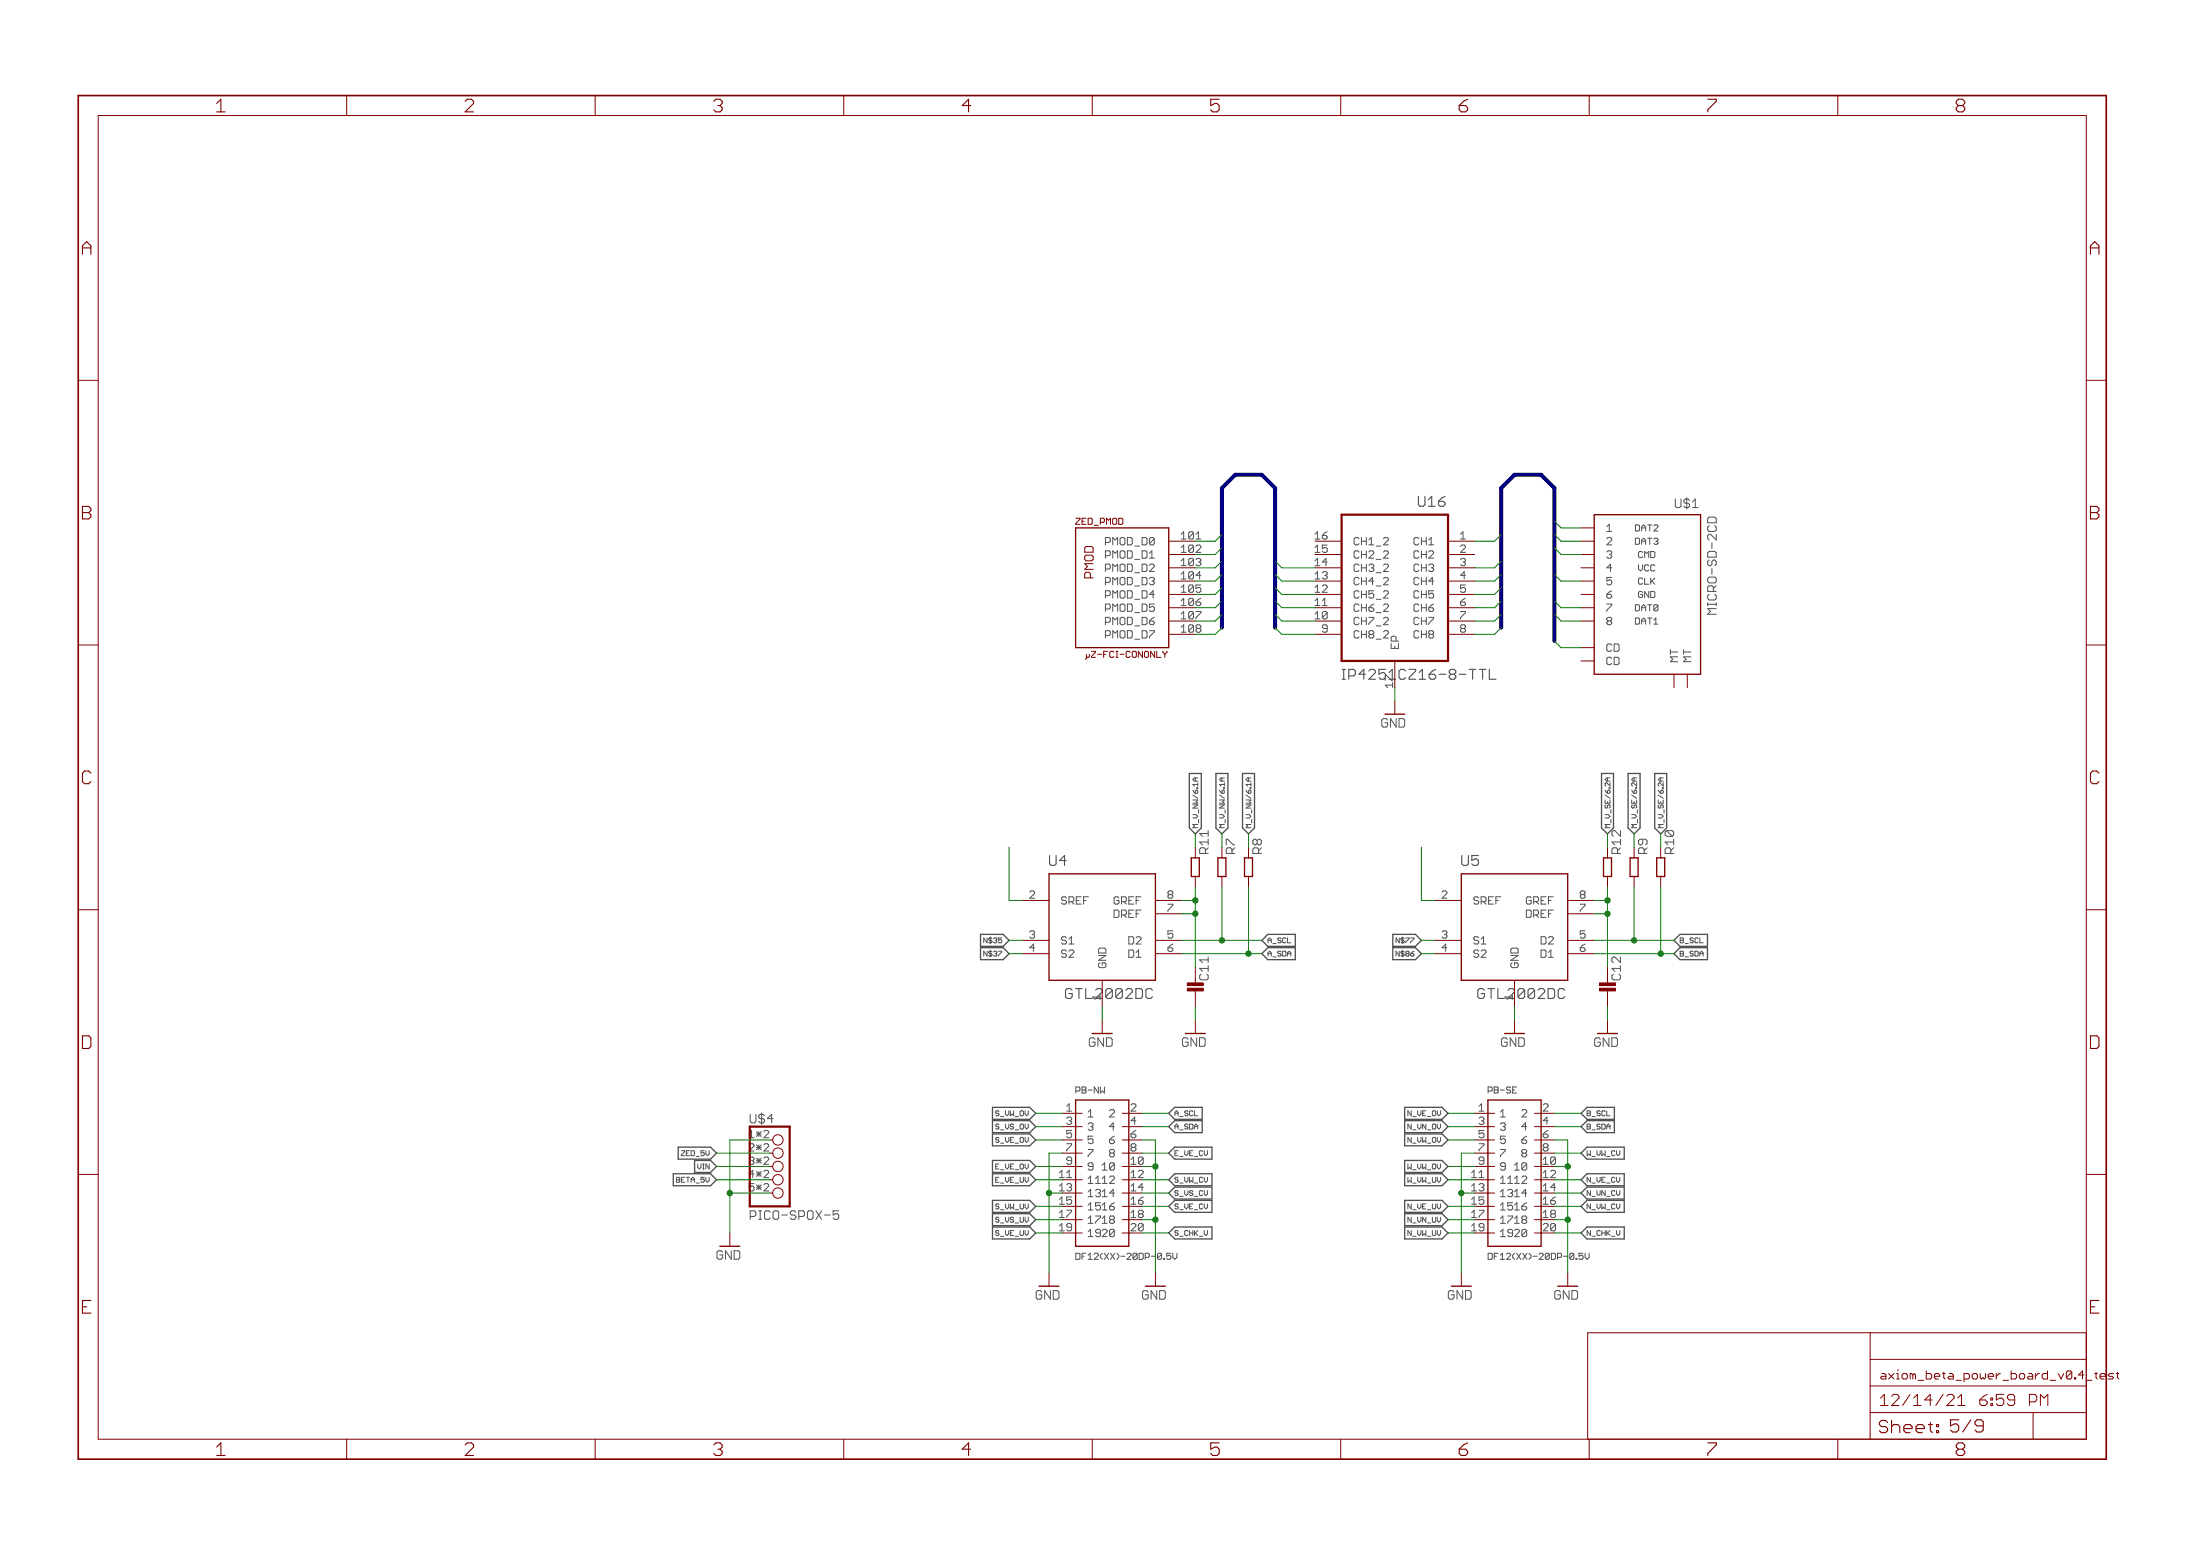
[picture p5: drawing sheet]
<svg xmlns="http://www.w3.org/2000/svg" width="420mm" height="297mm" viewBox="0 0 420 297" stroke-linecap="round" stroke-linejoin="round" font-family="sans-serif">
<g fill="none" stroke="#505050" stroke-width=".19">
<path d="M211.1 118.8h.7M211.1 116.2h.7M211.1 113.7h.7M211.1 111.2h.7M211.1 108.6h.7M211.1 106.1h.7M211.1 103.5h.7M211.8 102.6h-.7v1.4M211.8 105.2h-.7v1.4M211.8 107.7h-.7v1.4M211.8 110.2h-.7v1.4M211.8 112.8h-.7v1.4"/>
<path d="M211.8 115.3h-.7v1.4M211.8 117.9h-.7v1.4M326.7 116.7l-.6 .6h1.7M211.1 121.3h.7M211.8 120.4h-.7v1.4M190.2 217.9l.1 .2M190.2 215.4l.1 .1M190.2 212.8l.1 .2M190.3 212l-.1 .2 .1 .3M190.3 214.6l-.1 .2 .1 .3M190.3 217.1l-.1 .2 .1 .3M205.5 208.3h.6l.1-.2v-.4l-.1-.2h-.6v1.2"/>
<path d="M206.7 207.5h.5l.2 .2-.2 .4 .2 .4-.2 .2h-.5zM206.7 208.1h.5M207.8 208.1h.8M209.8 207.5v1.2l-.8-1.2v1.2M210.1 207.5v1.2l.4-.4 .4 .4v-1.2M268.9 213v-1l.6 1M268.9 215.5v-.9l.6 .9M268.9 218.1v-1l.6 1M284.2 208.3h.6l.2-.2v-.4l-.2-.2h-.6v1.2M285.4 207.5h.6l.2 .2-.2 .4 .2 .4-.2 .2h-.6zM285.4 208.1h.6M286.5 208.1h.8"/>
<path d="M288.5 207.7l-.2-.2h-.4l-.2 .2 .2 .4h.4l.2 .4-.2 .2h-.4l-.2-.2M288.9 208.1h.4M289.7 207.5h-.8v1.2h.8M129.2 225.2h.5M129.7 224.7h-.5v1h.5M190.2 230.6l.1 .2M190.2 233.2l.1 .1M190.2 235.7l.1 .2M190.2 225.2h.3M190.2 222.7h.3M190.3 229.8l-.1 .2 .1 .3M190.3 232.4l-.1 .1 .1 .3"/>
<path d="M190.3 234.9l-.1 .2 .1 .3M190.8 222.2h-.6v1h.6M190.8 224.7h-.6v1h.6M205.5 239.2h.6l.1 .2v.8l-.1 .2h-.6zM206.7 239.8h.3M207.4 239.2h-.7v1.2M207.8 239.6l.4-.4v1.2M209 239.4l.2-.2h.4l.2 .2v.2l-.8 .8h.8M210.5 239.2l-.4 .4v.4l.4 .4M210.9 239.2l.8 1.2M211.7 239.2l-.8 1.2M212.1 239.2l.8 1.2"/>
<path d="M212.9 239.2l-.8 1.2M213.3 239.2l.4 .4v.4l-.4 .4M214.1 239.8h.7M215.2 239.4l.2-.2h.4l.2 .2v.2l-.8 .8h.8M217.2 239.4v.8l-.2 .2h-.4l-.2-.2M217.2 239.4l-.2-.2h-.4l-.2 .2v.8M217.2 239.4l-.8 .8M217.6 239.2h.5l.2 .2v.8l-.2 .2h-.5zM219.9 239.8h.8M221.8 239.4v.8l-.1 .2h-.4l-.2-.2M221.8 239.4l-.1-.2h-.4l-.2 .2v.8M221.8 239.4l-.7 .8"/>
<path d="M223.6 239.2h-.8v.6l.4-.2 .4 .2v.4l-.2 .2h-.4l-.2-.2M224 239.2v.8l.4 .4 .4-.4v-.8M268.9 230.8v-1l.6 1M268.9 233.3v-.9l.6 .9M268.9 235.9v-1l.6 1M284.2 239.2h.6l.2 .2v.8l-.2 .2h-.6zM285.4 239.8h.4M286.2 239.2h-.8v1.2M286.5 239.6l.4-.4v1.2M287.7 239.4l.2-.2h.4l.2 .2v.2l-.8 .8h.8M289.3 239.2l-.4 .4v.4l.4 .4M289.7 239.2l.7 1.2"/>
<path d="M290.4 239.2l-.7 1.2M290.8 239.2l.8 1.2M291.6 239.2l-.8 1.2M292 239.2l.4 .4v.4l-.4 .4M292.8 239.8h.8M293.9 239.4l.3-.2h.3l.2 .2v.2l-.8 .8h.8M295.9 239.4v.8l-.2 .2h-.4l-.2-.2M295.9 239.4l-.2-.2h-.4l-.2 .2v.8M295.9 239.4l-.8 .8M296.3 239.2h.6l.2 .2v.8l-.2 .2h-.6zM298.6 239.8h.8M300.6 239.4v.8l-.2 .2h-.4l-.2-.2"/>
<path d="M300.6 239.4l-.2-.2h-.4l-.2 .2v.8M300.6 239.4l-.8 .8M302.3 239.2h-.8v.6l.4-.2 .4 .2v.4l-.2 .2h-.3l-.3-.2M302.7 239.2v.8l.4 .4 .4-.4v-.8M207.8 240.4h.8M218.7 240h.6l.2-.2v-.4l-.2-.2h-.6v1.2M222.2 240.2h.2v.2h-.2zM286.5 240.4h.8M297.5 240h.5l.2-.2v-.4l-.2-.2h-.5v1.2M301 240.2h.2v.2h-.2z"/>
</g>
<path d="M284.4 129.7h1.3M203.8 188.7l-.3 .3v1.3l.3 .3M282.6 188.7l-.4 .3v1.3l.4 .3" fill="none" stroke="#505050" stroke-width=".21"/>
<g fill="none" stroke="#505050" stroke-width=".25">
<path d="M229.4 158.1v-10.4h-2.3v10.4l1.2 1.1M232.2 147.7h2.3v10.4l-1.1 1.1-1.2-1.1zM237.3 147.7h2.3v10.4l-1.2 1.1-1.1-1.1zM308.1 158.1v-10.4h-2.2v10.4l1.1 1.1M310.9 147.7h2.3v10.4l-1.1 1.1-1.2-1.1zM318.3 158.1v-10.4h-2.3v10.4l1.2 1.1M187.3 178.4h4.3l1.1 1.1-1.1 1.2h-4.3zM241 179.5l1.1-1.1h5.3v2.3h-5.3zM266 178.4h4.3l1.2 1.1-1.2 1.2h-4.3zM320.8 178.4h5.3v2.3h-5.3l-1.1-1.2zM187.3 180.9h4.3l1.1 1.2-1.1 1.1h-4.3zM241 182.1l1.1-1.2h5.3v2.3h-5.3z"/>
<path d="M266 180.9h4.3l1.2 1.2-1.2 1.1h-4.3zM320.8 180.9h5.3v2.3h-5.3l-1.1-1.1zM129.5 219h6.2l1.1 1.1-1.1 1.2h-6.2zM189.5 211.4h7.2l1.1 1.1-1.1 1.2h-7.2zM189.5 213.9h7.2l1.1 1.2-1.1 1.1h-7.2zM189.5 216.5h7.2l1.1 1.1-1.1 1.1h-7.2zM223.2 212.5l1.1-1.1h5.3v2.3h-5.3zM223.2 215.1l1.1-1.2h5.3v2.3h-5.3zM268.3 211.4h7.1l1.1 1.1-1.1 1.2h-7.1zM268.3 213.9h7.1l1.1 1.2-1.1 1.1h-7.1zM268.3 216.5h7.1l1.1 1.1-1.1 1.1h-7.1zM303.1 211.4h5.2v2.3h-5.2l-1.2-1.2z"/>
<path d="M303.1 213.9h5.2v2.3h-5.2l-1.2-1.1zM303.1 219h7.1v2.3h-7.1l-1.2-1.2zM128.6 224.1h7.1l1.1 1.1-1.1 1.2h-7.1zM132.7 221.5h3l1.1 1.2-1.1 1.1h-3zM189.5 224.1h7.2l1.1 1.1-1.1 1.2h-7.2zM189.5 229.2h7.2l1.1 1.1-1.1 1.1h-7.2zM189.5 234.2h7.2l1.1 1.2-1.1 1.1h-7.2zM189.5 221.5h7.2l1.1 1.2-1.1 1.1h-7.2zM189.5 231.7h7.2l1.1 1.1-1.1 1.2h-7.2zM223.2 220.1l1.1-1.1h7.2v2.3h-7.2zM223.2 225.2l1.1-1.1h7.2v2.3h-7.2zM223.2 227.8l1.1-1.2h7.2v2.3h-7.2z"/>
<path d="M223.2 230.3l1.1-1.1h7.2v2.2h-7.2zM223.2 235.4l1.1-1.2h7.2v2.3h-7.2zM268.3 224.1h7.1l1.1 1.1-1.1 1.2h-7.1zM268.3 229.2h7.1l1.1 1.1-1.1 1.1h-7.1zM268.3 234.2h7.1l1.1 1.2-1.1 1.1h-7.1zM268.3 231.7h7.1l1.1 1.1-1.1 1.2h-7.1zM268.3 221.5h7.1l1.1 1.2-1.1 1.1h-7.1zM303.1 224.1h7.1v2.3h-7.1l-1.2-1.2zM303.1 226.6h7.1v2.3h-7.1l-1.2-1.1zM303.1 229.2h7.1v2.2h-7.1l-1.2-1.1zM303.1 234.2h7.1v2.3h-7.1l-1.2-1.1z"/>
</g>
<g fill="none" stroke="#800000" stroke-width=".19">
<path d="M66.2 18.2v3.9M113.7 18.2v3.9M161.1 18.2v3.9M208.6 18.2v3.9M256.1 18.2v3.9M303.5 18.2v3.9M351 18.2v3.9M18.8 22.1h379.6v252.6h-379.6zM14.9 72.6h3.9M398.4 72.6h3.9M223.2 103.3h5.1M223.2 105.9h5.1"/>
<path d="M223.2 108.4h5.1M223.2 110.9h5.1M223.2 113.5h5.1M223.2 116h5.1M223.2 118.6h5.1M251.1 103.3h5.1M251.1 105.9h5.1M251.1 108.4h5.1M251.1 110.9h5.1M251.1 113.5h5.1M251.1 116h5.1M251.1 118.6h5.1"/>
<path d="M276.5 103.3h5.1M276.5 105.9h5.1M276.5 108.4h5.1M276.5 110.9h5.1M276.5 113.5h5.1M276.5 116h5.1M276.5 118.6h5.1M301.9 100.8h2.6M301.9 103.3h2.6M301.9 105.9h2.6M301.9 108.4h2.6M301.9 110.9h2.6"/>
<path d="M301.9 113.5h2.6M301.9 116h2.6M301.9 118.6h2.6M14.9 123.1h3.9M207.5 124.9v.8l-.2 .2M207.5 125.3l.2 .2M223.2 121.1h5.1M251.1 121.1h5.1M266.4 126.2v5.1M266.4 133.8v2.5M276.5 121.1h5.1M301.9 123.6h2.6"/>
<path d="M301.9 126.2h2.6M319.7 128.7v2.6M322.2 128.7v2.6M398.4 123.1h3.9M14.9 173.7h3.9M195.3 171.9h5M195.3 179.5h5M220.7 171.9h5M220.7 179.5h5M220.7 174.4h5M228.3 161.7v2.1M228.3 167.3v2.1"/>
<path d="M233.4 161.7v2.1M233.4 167.3v2.1M238.4 161.7v2.1M238.4 167.3v2.1M274 171.9h5.1M274 179.5h5.1M299.4 171.9h5.1M299.4 179.5h5.1M299.4 174.4h5.1M307 161.7v2.1M307 167.3v2.1M312.1 161.7v2.1"/>
<path d="M312.1 167.3v2.1M317.2 161.7v2.1M317.2 167.3v2.1M398.4 173.7h3.9M195.3 182.1h5M210.5 187.1v5.1M210.5 194.8v2.5M220.7 182.1h5M228.3 189.2v3M228.3 194.8v2.5M274 182.1h5.1M289.2 187.1v5.1"/>
<path d="M289.2 194.8v2.5M299.4 182.1h5.1M307 189.2v3M307 194.8v2.5M202.9 212.5h3.8M202.9 217.6h3.8M202.9 215.1h3.8M214.3 212.5h3.8M214.3 217.6h3.8M214.3 215.1h3.8M281.6 212.5h3.8M281.6 217.6h3.8"/>
<path d="M281.6 215.1h3.8M293.1 212.5h3.8M293.1 217.6h3.8M293.1 215.1h3.8M14.9 224.2h3.9M139.4 235.4v2.5M202.9 220.1h3.8M205.4 222.7h1.3M205.4 227.8h1.3M205.4 232.8h1.3M205.4 225.2h1.3M205.4 230.3h1.3"/>
<path d="M205.4 235.4h1.3M214.3 222.7h1.3M214.3 227.8h1.3M214.3 232.8h1.3M214.3 220.1h1.3M214.3 225.2h1.3M214.3 230.3h1.3M214.3 235.4h1.3M281.6 220.1h3.8M284.2 222.7h1.2M284.2 227.8h1.2M284.2 232.8h1.2"/>
<path d="M284.2 225.2h1.2M284.2 230.3h1.2M284.2 235.4h1.2M293.1 222.7h1.2M293.1 227.8h1.2M293.1 232.8h1.2M293.1 220.1h1.2M293.1 225.2h1.2M293.1 230.3h1.2M293.1 235.4h1.2M398.4 224.2h3.9M200.3 243v2.5"/>
<path d="M220.7 243v2.5M279.1 243v2.5M299.4 243v2.5M357.2 254.4v20.3M357.2 259.5h41.2M398.4 254.4h-95.2v20.3M66.2 274.7v3.9M113.7 274.7v3.9M161.1 274.7v3.9M208.6 274.7v3.9M256.1 274.7v3.9M303.5 274.7v3.9"/>
<path d="M351 274.7v3.9M357.2 269.7h41.2M357.2 264.6h41.2M388.3 269.7v5"/>
<circle cx="148.6" cy="217.6" r=".99"/>
<circle cx="148.6" cy="220.1" r=".99"/>
<circle cx="148.6" cy="227.8" r=".99"/>
<circle cx="148.6" cy="225.2" r=".99"/>
<circle cx="148.6" cy="222.7" r=".99"/>
</g>
<path d="M14.9 18.2h387.4v260.4h-387.4z" fill="none" stroke="#800000" stroke-width=".32"/>
<g fill="none" stroke="#800000" stroke-width=".25">
<path d="M304.5 98.3h20.3v30.4h-20.3zM205.4 100.8h17.8v22.8h-17.8zM200.3 166.8h20.4v20.3h-20.4zM227.5 163.8h1.5v3.5h-1.5zM232.6 163.8h1.5v3.5h-1.5zM237.7 163.8h1.5v3.5h-1.5zM279.1 166.8h20.3v20.3h-20.3zM306.2 163.8h1.6v3.5h-1.6zM311.3 163.8h1.5v3.5h-1.5zM316.4 163.8h1.5v3.5h-1.5zM205.4 210h10.2M205.4 215.1v5"/>
<path d="M215.6 215.1v5M284.2 210h10.1M284.2 215.1v5M294.3 215.1v5M205.4 235.4v2.5h10.2v-2.5M284.2 235.4v2.5h10.1v-2.5"/>
</g>
<path d="M256.2 98.3h20.3v27.9h-20.3zM143.2 215.1h7.6v15.2h-7.6z" fill="none" stroke="#800000" stroke-width=".42"/>
<g fill="#800000" stroke="#800000" stroke-width=".19">
<path d="M226.8 188.7h3v.5h-3z"/>
<path d="M226.8 187.6h3v.6h-3z"/>
<path d="M305.5 188.7h3v.5h-3z"/>
<path d="M305.5 187.6h3v.6h-3z"/>
</g>
<path d="M233.4 119.8v-26.6l2.5-2.6h5.1l2.5 2.6v26.6M286.7 119.8v-26.6l2.5-2.6h5.1l2.6 2.6v29.2" fill="none" stroke="#000080" stroke-width=".76"/>
<g fill="none" stroke="#008000" stroke-width=".19">
<path d="M296.9 99.5l1.2 1.3h3.8M233.4 117.3l-1.3 1.3h-3.8M233.4 119.8l-1.3 1.3h-3.8M233.4 114.7l-1.3 1.3h-3.8M233.4 104.6l-1.3 1.3h-3.8M233.4 112.2l-1.3 1.3h-3.8M233.4 109.7l-1.3 1.2h-3.8M233.4 107.1l-1.3 1.3h-3.8M233.4 102l-1.3 1.3h-3.8M243.5 117.3l1.3 1.3h6.3M243.5 119.8l1.3 1.3h6.3M243.5 114.7l1.3 1.3h6.3"/>
<path d="M243.5 112.2l1.3 1.3h6.3M243.5 109.7l1.3 1.2h6.3M243.5 107.1l1.3 1.3h6.3M286.7 117.3l-1.3 1.3h-3.8M286.7 119.8l-1.3 1.3h-3.8M286.7 114.7l-1.3 1.3h-3.8M286.7 112.2l-1.3 1.3h-3.8M286.7 109.7l-1.3 1.2h-3.8M286.7 107.1l-1.3 1.3h-3.8M286.7 102l-1.3 1.3h-3.8M296.9 117.3l1.2 1.3h3.8M296.9 114.7l1.2 1.3h3.8"/>
<path d="M296.9 104.6l1.2 1.3h3.8M296.9 109.7l1.2 1.2h3.8M296.9 102l1.2 1.3h3.8M266.4 131.3v2.5M296.9 122.4l1.2 1.2h3.8M233.4 159.2v2.5M238.4 159.2v2.5M312.1 159.2v2.5M192.7 179.5h2.6M192.7 161.7v10.2h2.6M225.7 179.5h15.3M225.7 171.9h2.6"/>
<path d="M225.7 174.4h2.6M228.3 169.4v15.2M233.4 169.4v10.1M238.4 169.4v12.7M271.5 179.5h2.5M271.5 161.7v10.2h2.5M304.5 179.5h15.2M304.5 171.9h2.5M304.5 174.4h2.5M307 169.4v15.2M312.1 169.4v10.1M317.2 169.4v12.7"/>
<path d="M192.7 182.1h2.6M210.5 192.2v2.6M225.7 182.1h15.3M228.3 192.2v2.6M271.5 182.1h2.5M289.2 192.2v2.6M304.5 182.1h15.2M307 192.2v2.6M147 217.6h-7.6v17.8M197.8 217.6h5.1M197.8 212.5h5.1M197.8 215.1h5.1"/>
<path d="M218.1 217.6h2.6v25.4M218.1 212.5h5.1M218.1 215.1h5.1M276.5 217.6h5.1M276.5 212.5h5.1M276.5 215.1h5.1M296.9 217.6h2.5v25.4M296.9 212.5h5M296.9 215.1h5M136.8 220.1h10.2M136.8 222.7h10.2M136.8 225.2h10.2"/>
<path d="M139.4 227.8h7.6M197.8 222.7h5.1M197.8 232.8h5.1M197.8 225.2h5.1M197.8 230.3h5.1M197.8 235.4h5.1M200.3 227.8h2.6M202.9 220.1h-2.6v22.9M218.1 220.1h5.1M218.1 227.8h5.1M218.1 222.7h2.6M218.1 232.8h2.6"/>
<path d="M218.1 225.2h5.1M218.1 230.3h5.1M218.1 235.4h5.1M276.5 222.7h5.1M276.5 232.8h5.1M276.5 225.2h5.1M276.5 230.3h5.1M276.5 235.4h5.1M279.1 227.8h2.5M281.6 220.1h-2.5v22.9M296.9 220.1h5M296.9 227.8h5"/>
<path d="M296.9 222.7h2.5M296.9 232.8h2.5M296.9 225.2h5M296.9 230.3h5M296.9 235.4h5"/>
</g>
<g fill="#008000" stroke="#008000" stroke-width=".19">
<circle cx="200.3" cy="227.8" r=".51"/>
<circle cx="220.7" cy="222.7" r=".51"/>
<circle cx="220.7" cy="232.8" r=".51"/>
<circle cx="279.1" cy="227.8" r=".51"/>
<circle cx="299.4" cy="222.7" r=".51"/>
<circle cx="299.4" cy="232.8" r=".51"/>
<circle cx="139.4" cy="227.8" r=".51"/>
<circle cx="233.4" cy="179.5" r=".51"/>
<circle cx="238.4" cy="182.1" r=".51"/>
<circle cx="317.2" cy="182.1" r=".51"/>
<circle cx="312.1" cy="179.5" r=".51"/>
<circle cx="228.3" cy="171.9" r=".51"/>
<circle cx="228.3" cy="174.4" r=".51"/>
<circle cx="307" cy="171.9" r=".51"/>
<circle cx="307" cy="174.4" r=".51"/>
</g>
<g font-size="3.7" fill="#800000">
<text x="41.3" y="21.4">1</text>
<text x="88.7" y="21.4">2</text>
<text x="136.2" y="21.4">3</text>
<text x="183.7" y="21.4">4</text>
<text x="231.1" y="21.4">5</text>
<text x="278.6" y="21.4">6</text>
<text x="326" y="21.4">7</text>
<text x="373.5" y="21.4">8</text>
<text x="15.6" y="48.6">A</text>
<text x="399.1" y="48.6">A</text>
<text x="15.6" y="99.2">B</text>
<text x="399.1" y="99.2">B</text>
<text x="15.6" y="149.7">C</text>
<text x="399.1" y="149.7">C</text>
<text x="15.6" y="200.2">D</text>
<text x="399.1" y="200.2">D</text>
<text x="15.6" y="250.8">E</text>
<text x="399.1" y="250.8">E</text>
<text x="41.3" y="277.9">1</text>
<text x="88.7" y="277.9">2</text>
<text x="136.2" y="277.9">3</text>
<text x="183.7" y="277.9">4</text>
<text x="231.1" y="277.9">5</text>
<text x="278.6" y="277.9">6</text>
<text x="326" y="277.9">7</text>
<text x="373.5" y="277.9">8</text>
</g>
<text font-size="3.6" fill="#800000" x="358.7" y="273.6">Sheet: 5/9</text>
<g font-size="3.2" fill="#800000">
<text x="359" y="268.4">12/14/21</text>
<text x="376.5" y="268.4">6:59 PM</text>
</g>
<g font-size="2.9" fill="#505050">
<text x="271.1" y="96.7">U16</text>
<text x="256.1" y="129.8">IP4251</text>
<text x="266.8" y="129.8">CZ16-8-TTL</text>
<text x="200.2" y="165.3">U4</text>
<text x="279" y="165.3">U5</text>
<text x="204.5" y="190.7">GTL2002DC</text>
<text x="283.3" y="190.7">GTL2002DC</text>
</g>
<g font-size="2.5" fill="#505050">
<text x="320.2" y="97">U$1</text>
<text x="327.7" y="116.3" transform="rotate(-90 327.7 116.3)">MICRO-SD-2CD</text>
<text x="235.8" y="163" transform="rotate(-90 235.8 163)">R7</text>
<text x="240.9" y="163" transform="rotate(-90 240.9 163)">R8</text>
<text x="314.5" y="163" transform="rotate(-90 314.5 163)">R9</text>
<text x="143.1" y="214.4">U$</text>
<text x="146.1" y="214.4">4</text>
<text x="143.1" y="232.8">PICO-SPOX-5</text>
</g>
<g font-size="2.5" fill="#800000">
<text x="208.7" y="110.1" transform="rotate(-90 208.7 110.1)">PMOD</text>
<text x="263.7" y="138.9">GND</text>
<text x="230.7" y="187.1" transform="rotate(-90 230.7 187.1)">C11</text>
<text x="309.4" y="187.1" transform="rotate(-90 309.4 187.1)">C12</text>
<text x="207.9" y="199.8">GND</text>
<text x="225.6" y="199.8">GND</text>
<text x="286.6" y="199.8">GND</text>
<text x="304.4" y="199.8">GND</text>
<text x="136.7" y="240.5">GND</text>
<text x="197.7" y="248.1">GND</text>
<text x="218" y="248.1">GND</text>
<text x="276.4" y="248.1">GND</text>
<text x="296.7" y="248.1">GND</text>
</g>
<g font-size="2.5" fill="#008000">
<text x="230.7" y="163" transform="rotate(-90 230.7 163)">R11</text>
<text x="309.4" y="163" transform="rotate(-90 309.4 163)">R12</text>
<text x="319.6" y="163" transform="rotate(-90 319.6 163)">R10</text>
</g>
<g font-size="2.3" fill="#800000">
<text x="359" y="263.3">axiom_beta_power_board_v0.4_</text>
<text x="398.7" y="263.3">tes</text>
<text x="402.9" y="263.3">t</text>
</g>
<g font-size="2.1" fill="#505050">
<text x="306.7" y="101.5">1</text>
<text x="211.7" y="106.6">PMOD_D1</text>
<text x="211.7" y="104.1">PMOD_D0</text>
<text x="225.4" y="105.5">102</text>
<text x="225.4" y="103">101</text>
<text x="251.2" y="105.5">15</text>
<text x="251.2" y="103">16</text>
<text x="258.4" y="106.6">CH2_2</text>
<text x="258.4" y="104.1">CH1_2</text>
<text x="270.2" y="104.1">CH1</text>
<text x="270.2" y="106.6">CH2</text>
<text x="278.8" y="103">1</text>
<text x="278.8" y="105.5">2</text>
<text x="306.7" y="104.1">2</text>
<text x="306.7" y="106.6">3</text>
<text x="211.7" y="111.7">PMOD_D3</text>
<text x="211.7" y="109.2">PMOD_D2</text>
<text x="225.4" y="113.1">105</text>
<text x="225.4" y="110.6">104</text>
<text x="225.4" y="108">103</text>
<text x="251.2" y="113.1">12</text>
<text x="251.2" y="110.6">13</text>
<text x="251.2" y="108">14</text>
<text x="258.4" y="111.7">CH4_2</text>
<text x="258.4" y="109.2">CH3_2</text>
<text x="270.2" y="109.2">CH3</text>
<text x="270.2" y="111.7">CH4</text>
<text x="278.8" y="108">3</text>
<text x="278.8" y="110.6">4</text>
<text x="278.8" y="113.1">5</text>
<text x="306.7" y="109.2">4</text>
<text x="306.7" y="111.7">5</text>
<text x="211.7" y="119.3">PMOD_D6</text>
<text x="211.7" y="116.8">PMOD_D5</text>
<text x="211.7" y="114.2">PMOD_D4</text>
<text x="225.4" y="118.2">107</text>
<text x="225.4" y="115.7">106</text>
<text x="251.2" y="118.2">10</text>
<text x="251.2" y="115.7">11</text>
<text x="258.4" y="119.3">CH7_2</text>
<text x="258.4" y="116.8">CH6_2</text>
<text x="258.4" y="114.2">CH5_2</text>
<text x="270.2" y="114.2">CH5</text>
<text x="270.2" y="116.8">CH6</text>
<text x="270.2" y="119.3">CH7</text>
<text x="278.8" y="115.7">6</text>
<text x="278.8" y="118.2">7</text>
<text x="306.7" y="114.2">6</text>
<text x="306.7" y="116.8">7</text>
<text x="306.7" y="119.3">8</text>
<text x="211.7" y="121.9">PMOD_D7</text>
<text x="225.4" y="120.7">108</text>
<text x="252.5" y="120.7">9</text>
<text x="258.4" y="121.9">CH8_2</text>
<text x="267" y="123.8" transform="rotate(-90 267 123.8)">EP</text>
<text x="270.2" y="121.9">CH8</text>
<text x="278.8" y="120.7">8</text>
<text x="306.7" y="124.4">CD</text>
<text x="265.9" y="131.1" transform="rotate(-90 265.9 131.1)">17</text>
<text x="306.7" y="126.9">CD</text>
<text x="320.4" y="126.4" transform="rotate(-90 320.4 126.4)">MT</text>
<text x="322.9" y="126.4" transform="rotate(-90 322.9 126.4)">MT</text>
<text x="196.6" y="171.5">2</text>
<text x="202.6" y="172.7">SREF</text>
<text x="213" y="172.7">GREF</text>
<text x="222.9" y="171.5">8</text>
<text x="275.3" y="171.5">2</text>
<text x="281.3" y="172.7">SREF</text>
<text x="291.8" y="172.7">GREF</text>
<text x="301.6" y="171.5">8</text>
<text x="196.6" y="179.2">3</text>
<text x="213" y="175.2">DREF</text>
<text x="222.9" y="174.1">7</text>
<text x="222.9" y="179.2">5</text>
<text x="275.3" y="179.2">3</text>
<text x="291.8" y="175.2">DREF</text>
<text x="301.6" y="174.1">7</text>
<text x="301.6" y="179.2">5</text>
<text x="196.6" y="181.7">4</text>
<text x="202.6" y="180.3">S1</text>
<text x="202.6" y="182.8">S2</text>
<text x="211.2" y="184.8" transform="rotate(-90 211.2 184.8)">GND</text>
<text x="215.6" y="180.3">D2</text>
<text x="215.6" y="182.8">D1</text>
<text x="222.9" y="181.7">6</text>
<text x="275.3" y="181.7">4</text>
<text x="281.3" y="180.3">S1</text>
<text x="281.3" y="182.8">S2</text>
<text x="289.9" y="184.8" transform="rotate(-90 289.9 184.8)">GND</text>
<text x="294.4" y="180.3">D2</text>
<text x="294.4" y="182.8">D1</text>
<text x="301.6" y="181.7">6</text>
<text x="210" y="190.8" transform="rotate(-90 210 190.8)">1</text>
<text x="288.8" y="190.8" transform="rotate(-90 288.8 190.8)">1</text>
<text x="207.6" y="213.3">1</text>
<text x="207.6" y="215.8">3</text>
<text x="211.8" y="213.3">2</text>
<text x="211.8" y="215.8">4</text>
<text x="286.4" y="213.3">1</text>
<text x="286.4" y="215.8">3</text>
<text x="290.6" y="213.3">2</text>
<text x="290.6" y="215.8">4</text>
<text x="203.7" y="217.2">5</text>
<text x="203.7" y="219.8">7</text>
<text x="207.6" y="218.4">5</text>
<text x="207.6" y="220.9">7</text>
<text x="211.8" y="218.4">6</text>
<text x="211.8" y="220.9">8</text>
<text x="215.8" y="217.2">6</text>
<text x="215.8" y="219.8">8</text>
<text x="282.4" y="217.2">5</text>
<text x="282.4" y="219.8">7</text>
<text x="286.4" y="218.4">5</text>
<text x="286.4" y="220.9">7</text>
<text x="290.6" y="218.4">6</text>
<text x="290.6" y="220.9">8</text>
<text x="294.6" y="217.2">6</text>
<text x="294.6" y="219.8">8</text>
<text x="143.2" y="222.3">3*2</text>
<text x="207.6" y="223.4">9</text>
<text x="207.6" y="226">1112</text>
<text x="210.6" y="223.4">10</text>
<text x="286.4" y="223.4">9</text>
<text x="286.4" y="226">1112</text>
<text x="289.3" y="223.4">10</text>
<text x="207.6" y="228.5">1314</text>
<text x="207.6" y="231.1">1516</text>
<text x="207.6" y="233.6">1718</text>
<text x="286.4" y="228.5">1314</text>
<text x="286.4" y="231.1">1516</text>
<text x="286.4" y="233.6">1718</text>
<text x="207.6" y="236.1">1920</text>
<text x="286.4" y="236.1">1920</text>
</g>
<g font-size="2.1" fill="#800000">
<text x="203.7" y="212.2">1</text>
<text x="203.7" y="214.7">3</text>
<text x="215.8" y="212.2">2</text>
<text x="215.8" y="214.7">4</text>
<text x="282.4" y="212.2">1</text>
<text x="282.4" y="214.7">3</text>
<text x="294.6" y="212.2">2</text>
<text x="294.6" y="214.7">4</text>
<text x="143.2" y="217.2">1*2</text>
<text x="143.2" y="219.8">2*2</text>
<text x="143.2" y="224.9">4*2</text>
<text x="143.2" y="227.4">5*2</text>
<text x="202.4" y="224.9">11</text>
<text x="202.4" y="227.4">13</text>
<text x="203.7" y="222.3">9</text>
<text x="215.8" y="222.3">10</text>
<text x="215.8" y="224.9">12</text>
<text x="215.8" y="227.4">14</text>
<text x="281.1" y="224.9">11</text>
<text x="281.1" y="227.4">13</text>
<text x="282.4" y="222.3">9</text>
<text x="294.6" y="222.3">10</text>
<text x="294.6" y="224.9">12</text>
<text x="294.6" y="227.4">14</text>
<text x="202.4" y="229.9">15</text>
<text x="202.4" y="232.5">17</text>
<text x="215.8" y="229.9">16</text>
<text x="215.8" y="232.5">18</text>
<text x="281.1" y="229.9">15</text>
<text x="281.1" y="232.5">17</text>
<text x="294.6" y="229.9">16</text>
<text x="294.6" y="232.5">18</text>
<text x="202.4" y="235">19</text>
<text x="215.8" y="235">20</text>
<text x="281.1" y="235">19</text>
<text x="294.6" y="235">20</text>
</g>
<g font-size="1.8" fill="#800000">
<text x="205.3" y="100.1">ZED_PMOD</text>
<text x="208" y="125.5">µZ-FCI-CONONLY</text>
</g>
<g font-size="1.8" fill="#505050">
<text x="312.4" y="101.4">DAT2</text>
<text x="312.4" y="104">DAT3</text>
<text x="312.9" y="106.5">CMD</text>
<text x="312.9" y="109">VCC</text>
<text x="312.9" y="111.6">CLK</text>
<text x="312.4" y="116.7">DAT0</text>
<text x="312.4" y="119.2">DAT1</text>
<text x="312.9" y="114.1">GND</text>
</g>
<g font-size="1.4" fill="#505050">
<text x="228.7" y="158.1" transform="rotate(-90 228.7 158.1)">M_V_NW/6.1A</text>
<text x="233.8" y="158.1" transform="rotate(-90 233.8 158.1)">M_V_NW/6.1A</text>
<text x="238.8" y="158.1" transform="rotate(-90 238.8 158.1)">M_V_NW/6.1A</text>
<text x="307.4" y="158.1" transform="rotate(-90 307.4 158.1)">M_V_SE/6.2A</text>
<text x="312.5" y="158.1" transform="rotate(-90 312.5 158.1)">M_V_SE/6.2A</text>
<text x="317.6" y="158.1" transform="rotate(-90 317.6 158.1)">M_V_SE/6.2A</text>
<text x="188.1" y="180">N$35</text>
<text x="188.1" y="182.6">N$37</text>
<text x="242" y="180">A_SCL</text>
<text x="242" y="182.6">A_SDA</text>
<text x="266.8" y="180">N$77</text>
<text x="266.8" y="182.6">N$86</text>
<text x="320.7" y="182.6">B_SDA</text>
<text x="320.7" y="180">B_SCL</text>
<text x="190.6" y="215.6">S_VS_OV</text>
<text x="190.6" y="213">S_VW_OV</text>
<text x="224.2" y="213">A_SCL</text>
<text x="224.2" y="215.6">A_SDA</text>
<text x="269.4" y="213">N_VE_OV</text>
<text x="269.4" y="215.6">N_VN_OV</text>
<text x="303" y="215.6">B_SDA</text>
<text x="303" y="213">B_SCL</text>
<text x="130.5" y="220.7">ZED_5V</text>
<text x="190.6" y="218.1">S_VE_OV</text>
<text x="224.2" y="220.7">E_VE_CV</text>
<text x="269.4" y="218.1">N_VW_OV</text>
<text x="303" y="220.7">W_VW_CV</text>
<text x="129.7" y="225.7">BETA_5V</text>
<text x="133.1" y="223.2">VIN</text>
<text x="190.6" y="225.7">E_VE_UV</text>
<text x="190.6" y="223.2">E_VE_OV</text>
<text x="224.2" y="225.7">S_VW_CV</text>
<text x="269.4" y="223.2">W_VW_OV</text>
<text x="269.4" y="225.7">W_VW_UV</text>
<text x="303" y="225.7">N_VE_CV</text>
<text x="190.6" y="230.8">S_VW_UV</text>
<text x="190.6" y="233.3">S_VS_UV</text>
<text x="224.2" y="228.3">S_VS_CV</text>
<text x="224.2" y="230.8">S_VE_CV</text>
<text x="269.4" y="230.8">N_VE_UV</text>
<text x="269.4" y="233.3">N_VN_UV</text>
<text x="303" y="230.8">N_VW_CV</text>
<text x="303" y="228.3">N_VN_CV</text>
<text x="190.6" y="235.9">S_VE_UV</text>
<text x="224.2" y="235.9">S_CHK_V</text>
<text x="269.4" y="235.9">N_VW_UV</text>
<text x="303" y="235.9">N_CHK_V</text>
</g>
</svg>
